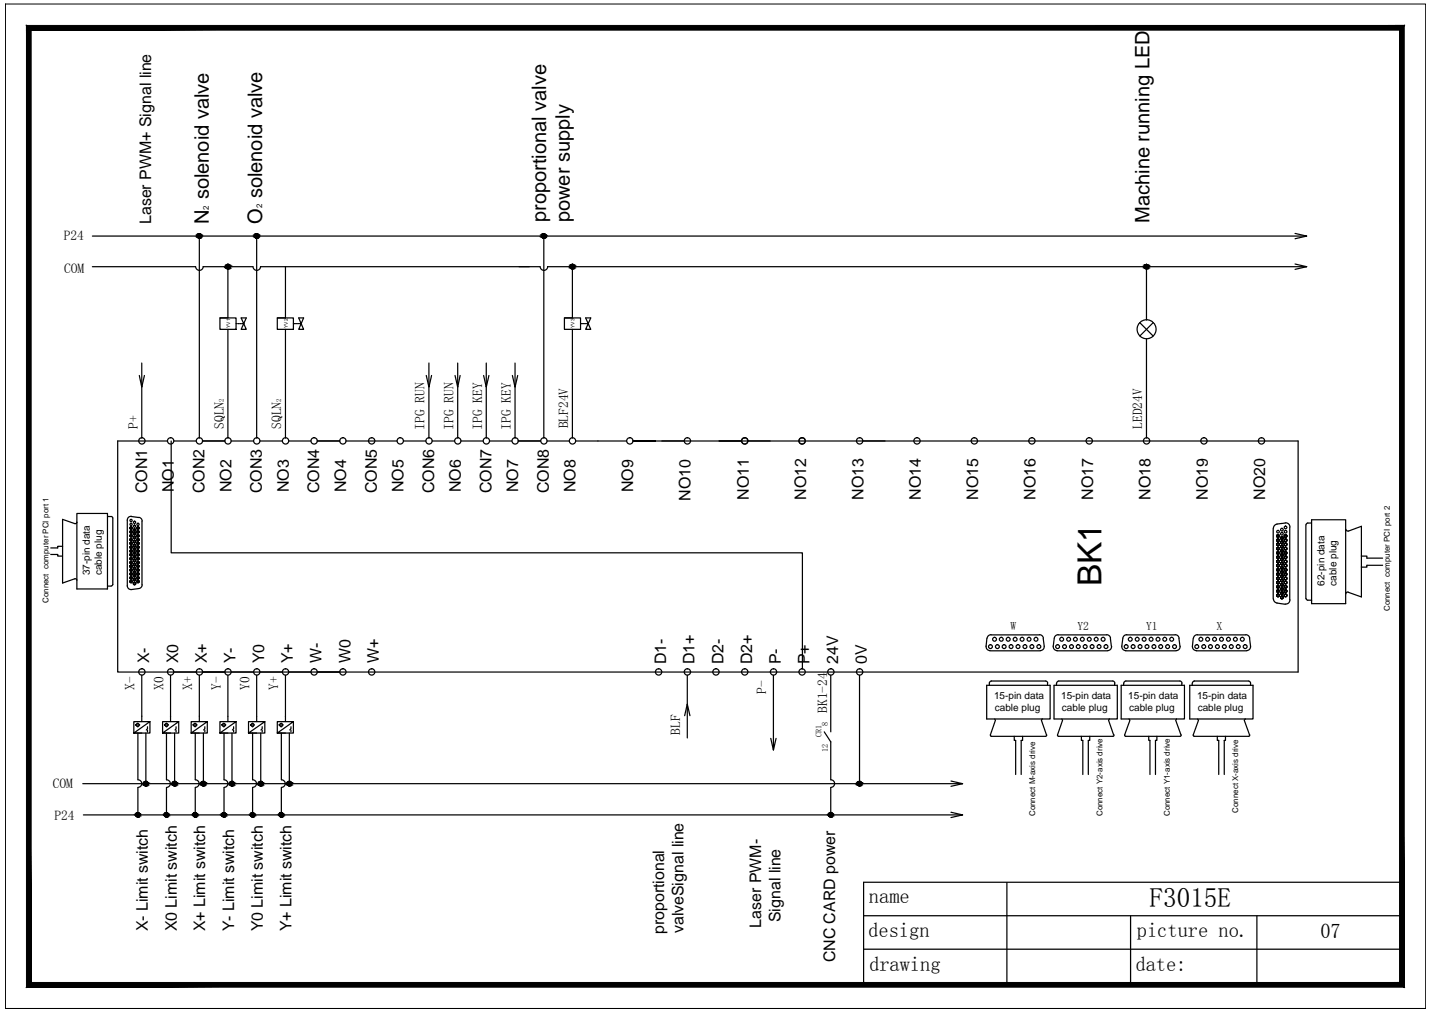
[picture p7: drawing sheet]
<svg xmlns="http://www.w3.org/2000/svg" width="297mm" height="210mm" viewBox="0 0 297 210" stroke-linecap="round" stroke-linejoin="round" font-family="sans-serif">
<!-- layer: 0 -->
<path d="M1 .8h294.7v208.4h-294.7z" fill="none" stroke="#000" stroke-width=".21"/>
<g fill="none" stroke="#000" stroke-width=".25">
<path d="M19.2 55.3h21.3M19.2 49h251.8M40.6 55.3a.78 .78 0 0 0 .8 .8 .78 .78 0 0 0 .7-.8M41.3 49v41.8M42.1 55.3h10.3M47.3 55.3v10.6M52.5 55.3a.78 .78 0 0 0 .8 .8 .78 .78 0 0 0 .7-.8M53.2 49v41.8M54 55.3h58M59.2 55.3v10.6M112 55.3a.78 .78 0 0 0 .8 .8 .78 .78 0 0 0 .8-.8M112.8 49v41.8"/>
<path d="M113.6 55.3h157.4M118.7 55.3v10.6M237.8 55.3v11M268.6 48.4l2.4 .6-2.4 .5M268.6 54.8l2.4 .5-2.4 .6M28.9 77.9l.5 2.4 .6-2.4M29.4 75.3v15.5M47.3 68.3v22.5M59.2 68.3v22.5M88.4 77.9l.6 2.4 .5-2.4M89 75.3v15.5M94.4 77.9l.5 2.4 .5-2.4"/>
<path d="M94.9 75.3v15.5M100.3 77.9l.6 2.4 .5-2.4M100.9 75.3v15.5M106.3 77.9l.5 2.4 .6-2.4M106.8 75.3v15.5M118.7 68.3v22.5M236.4 66.9l2.8 2.8M237.8 70.3v20.5M239.2 66.9l-2.8 2.8M34.7 91.5h-10.3v47.9h244.9v-47.9h-138M35.5 91.5v23.2h130.9v24.1M36.1 91.5h4.6"/>
<path d="M42 91.5h4.6M47.9 91.5h4.7M53.9 91.5h4.6M59.8 91.5h4.7M65.8 91.5h4.7M71.7 91.5h10.7M83.7 91.5h4.6M89.6 91.5h4.7M95.6 91.5h4.6M101.5 91.5h4.7M107.5 91.5h4.6M113.4 91.5h4.7"/>
<path d="M119.4 91.5h10.6M136 91.5h-4.7h4.7M36.1 139.4h4.6M42 139.4h4.6M47.9 139.4h4.7M53.9 139.4h4.6M59.8 139.4h4.7M65.8 139.4h4.7M29.4 140.1v8.5M35.4 140.1v8.5M41.3 140.1v8.5M47.3 140.1v8.5"/>
<path d="M53.2 140.1v8.5M59.2 140.1v8.5M142 148.4l.6-2.4 .5 2.4M142.6 140.1v13M159.9 153.1l.5 2.5M160.4 140.1v15.5l.6-2.5M171 151.8l1.3 2.1v7.8a.78 .78 0 0 1 .8 .8 .78 .78 0 0 1-.8 .8M172.3 140.1v11.7M178.3 140.1v22.4M17.2 162.5h182.5M17.3 169h182.4M28.6 161.7a.78 .78 0 0 1 .8 .8 .78 .78 0 0 1-.8 .8"/>
<path d="M34.6 161.7a.78 .78 0 0 1 .7 .8 .78 .78 0 0 1-.7 .8M40.5 161.7a.78 .78 0 0 1 .8 .8 .78 .78 0 0 1-.8 .8M46.5 161.7a.78 .78 0 0 1 .8 .8 .78 .78 0 0 1-.8 .8M52.4 161.7a.78 .78 0 0 1 .8 .8 .78 .78 0 0 1-.8 .8M58.4 161.7a.78 .78 0 0 1 .8 .8 .78 .78 0 0 1-.8 .8M172.3 163.4v5.6M197.3 162l2.4 .5-2.4 .6M197.3 168.5l2.4 .5-2.4 .6M179.1 189.9h111.2M179.1 196.9h111.2M208.9 183v20.9M234.5 190v13.9"/>
<path d="M260.7 190v13.9M290.3 183h-111.2v20.8"/>
<circle cx="41.4" cy="48.9" r=".49"/>
<circle cx="47.3" cy="55.3" r=".49"/>
<circle cx="53.3" cy="48.9" r=".49"/>
<circle cx="112.8" cy="48.9" r=".49"/>
<circle cx="118.8" cy="55.3" r=".49"/>
<circle cx="237.8" cy="68.3" r="1.97"/>
<circle cx="29.4" cy="91.4" r=".66"/>
<circle cx="35.4" cy="91.4" r=".66"/>
<circle cx="41.4" cy="91.4" r=".66"/>
<circle cx="47.3" cy="91.4" r=".66"/>
<circle cx="53.3" cy="91.4" r=".66"/>
<circle cx="59.2" cy="91.4" r=".66"/>
<circle cx="65.2" cy="91.4" r=".66"/>
<circle cx="71.1" cy="91.4" r=".66"/>
<circle cx="77.1" cy="91.4" r=".66"/>
<circle cx="83" cy="91.4" r=".66"/>
<circle cx="89" cy="91.4" r=".66"/>
<circle cx="95" cy="91.4" r=".66"/>
<circle cx="100.9" cy="91.4" r=".66"/>
<circle cx="106.9" cy="91.4" r=".66"/>
<circle cx="112.8" cy="91.4" r=".66"/>
<circle cx="118.8" cy="91.4" r=".66"/>
<circle cx="130.6" cy="91.4" r=".66"/>
<circle cx="142.6" cy="91.4" r=".66"/>
<circle cx="154.5" cy="91.4" r=".66"/>
<circle cx="166.4" cy="91.4" r=".66"/>
<circle cx="178.3" cy="91.4" r=".66"/>
<circle cx="190.2" cy="91.4" r=".66"/>
<circle cx="202.1" cy="91.4" r=".66"/>
<circle cx="214" cy="91.4" r=".66"/>
<circle cx="225.9" cy="91.4" r=".66"/>
<circle cx="237.8" cy="91.4" r=".66"/>
<circle cx="249.7" cy="91.4" r=".66"/>
<circle cx="261.7" cy="91.4" r=".66"/>
<circle cx="29.4" cy="139.4" r=".66"/>
<circle cx="35.4" cy="139.4" r=".66"/>
<circle cx="41.4" cy="139.4" r=".66"/>
<circle cx="47.3" cy="139.4" r=".66"/>
<circle cx="53.3" cy="139.4" r=".66"/>
<circle cx="59.2" cy="139.4" r=".66"/>
<circle cx="65.2" cy="139.4" r=".66"/>
<circle cx="71.1" cy="139.4" r=".66"/>
<circle cx="77.1" cy="139.4" r=".66"/>
<circle cx="136.6" cy="139.4" r=".66"/>
<circle cx="142.6" cy="139.4" r=".66"/>
<circle cx="148.5" cy="139.4" r=".66"/>
<circle cx="154.5" cy="139.4" r=".66"/>
<circle cx="160.5" cy="139.4" r=".66"/>
<circle cx="166.4" cy="139.4" r=".66"/>
<circle cx="172.3" cy="139.4" r=".66"/>
<circle cx="178.3" cy="139.4" r=".66"/>
<circle cx="30.3" cy="162.5" r=".49"/>
<circle cx="36.2" cy="162.5" r=".49"/>
<circle cx="42.2" cy="162.5" r=".49"/>
<circle cx="48.1" cy="162.5" r=".49"/>
<circle cx="54.1" cy="162.5" r=".49"/>
<circle cx="60" cy="162.5" r=".49"/>
<circle cx="172.3" cy="169" r=".49"/>
<circle cx="178.3" cy="162.5" r=".49"/>
</g>
<g fill="none" stroke="#000" stroke-width=".25">
<path d="M45.6 65.9h3.4v2.4h-3.4zM45.6 65.9h1.7M49 67.1h.2M49.4 67.1h.2M49.8 67.1h.3M50 65.9h1.1l-1.1 2.4h1.1zM50.2 67.1h.4M57.5 65.9h3.4v2.4h-3.4zM57.5 65.9h1.7M60.9 67.1h.3M61.3 67.1h.2M61.7 67.1h.3"/>
<path d="M62 65.9h1l-1 2.4h1zM62.1 67.1h.4M117.1 65.9h3.3v2.4h-3.3zM117.1 65.9h1.6M120.4 67.1h.3M120.8 67.1h.3M121.2 67.1h.3M121.5 65.9h1l-1 2.4h1zM121.7 67.1h.3M10.5 115h1.5v.3h1M13 113.3h-1v.4h-1.5M15.9 106.5h6.4v15.7h-6.4z"/>
<path d="M15.9 108.3l-.1 .3h-.3l-2.5-.9v13.2l2.5-.8h.3l.1 .3M22.3 107.1l.9 .1 .2 .2v13.8M26.4 107.9v13.6M29.4 108.1v13.2M264.1 109.6v14.6M267.5 109.3v15.1M272.1 108.5h-1l-.2 .4v15.2l.2 .3 1 .1M272.1 107.8h7v17.4h-7zM279.2 109.8l.1 .3h.4M279.6 110.2l2.8-1v14.6l-2.8-1M282.4 115.3h1.1v.5h3.3M286.8 117.2h-3.3v.4h-1.1"/>
<path d="M22.3 121.6h.8M23.4 121.2l-.3 .3M205.3 135h10.5M205.6 131.7h10M219.3 135h10.4M219.5 131.7h10M233.5 135h10.5M233.7 131.7h10M248.1 135h10.5M248.4 131.7h10M279.7 122.8l-.4 .1-.1 .3M28.1 150.4l.5-.4 .4 .4-.4 .4z"/>
<path d="M28.3 150.2h.5M28.3 150.6h.5M28.6 152v9.7M29.4 148.6v1.1M30.3 152v10.5M30.6 150.7v.5l-.3 .2M30.6 151.5v.3M31.1 149.7v2.3h-3.3v-2.3h3.3l-3.3 2.3h1.6M34.1 150.4l.4-.4 .5 .4-.5 .4zM34.3 150.2h.4M34.3 150.6h.4M34.5 152v9.7"/>
<path d="M35.4 148.6v1.1M36.2 152v10.5M36.5 150.7v.5l-.2 .2M36.5 151.5v.3M37.1 149.7v2.3h-3.4v-2.3h3.4l-3.4 2.3h1.7M40 150.4l.5-.4 .4 .4-.4 .4zM40.2 150.2h.5M40.2 150.6h.5M40.5 152v9.7M41.3 148.6v1.1M42.2 152v10.5M42.5 150.7v.5l-.3 .2"/>
<path d="M42.5 151.5v.3M43 149.7v2.3h-3.3v-2.3h3.3l-3.3 2.3h1.6M46 150.4l.4-.4 .4 .4-.4 .4zM46.2 150.2h.4M46.2 150.6h.4M46.5 152v9.7M47.3 148.6v1.1M48.1 152v10.5M48.5 150.7v.5l-.3 .2M48.5 151.5v.3M49 149.7v2.3h-3.4v-2.3h3.4l-3.4 2.3h1.7M52 150.4l.4-.4 .4 .4-.4 .4z"/>
<path d="M52.2 150.2h.4M52.2 150.6h.4M52.4 152v9.7M53.2 148.6v1.1M54.1 152v10.5M54.4 150.7v.5l-.3 .2M54.4 151.5v.3M54.9 149.7v2.3h-3.4v-2.3h3.4l-3.4 2.3h1.7M57.9 150.4l.4-.4 .4 .4-.4 .4zM58.1 150.2h.4M58.1 150.6h.4M58.4 152v9.7"/>
<path d="M59.2 148.6v1.1M60 152v10.5M60.4 150.7v.5l-.3 .2M60.4 151.5v.3M60.9 149.7v2.3h-3.4v-2.3h3.4l-3.4 2.3h1.7M205.2 142.1h12.6v7h-1.6M205.2 142.1h-.5v7h11.5M205.2 141.7v.4M206.3 149.1l.2 .3-1.1 3M210.4 152.7v.9h.3v7M212.1 152.7v.9h-.3v7M216.2 149.1l-.2 .3 1.1 3.1-.1 .2h-11.4l-.2-.3"/>
<path d="M217.3 141.7v.4M217.3 141.7l-.2-.4h-.2h-11.2h-.3l-.2 .4M219.1 142.1h12.7v7h-1.7M219.1 142.1h-.5v7h11.5M219.1 141.7v.4M219.6 152.7h11.2M220.2 149.1l.2 .3-1 3 .2 .3M224.3 152.7v.9h.3v7M226 152.7v.9h-.3v7M230.1 149.1l-.2 .3 1.1 3M230.8 141.3h-11.2l-.4 .2v.2M230.8 141.3h.2l.3 .4"/>
<path d="M231.1 152.4l-.2 .3M231.2 141.7v.4M233.1 142.1h12.6v7h-1.7M233.1 142.1h-.5v7h11.4M233.1 141.7v.4M233.5 141.3h11.2h.3l.2 .4M233.6 141.3h-.3l-.2 .4M234.2 149.1l.2 .3-1.1 3 .1 .3h11.5l.1-.3-1.1-3 .1-.3M238.3 152.7v.9h.2v7M240 152.7v.9h-.3v7M245.1 141.7v.4M247.3 142.1h12.6v7h-1.6"/>
<path d="M247.3 142.1h-.5v7h11.5M247.3 141.7v.4M248.4 149.1l.2 .3-1.1 3 .1 .3h11.4M252.5 152.7v.9h.3v7M254.2 152.7v.9h-.3v7M258.3 149.1l-.2 .3 1.1 3M258.9 141.3h-11.1l-.4 .2-.1 .2M259 141.3h.2l.2 .4M259.2 152.4l-.2 .3M259.4 141.7v.4M28.6 163.4v5.6M34.5 163.4v5.6"/>
<path d="M40.5 163.4v5.6M46.5 163.4v5.6M52.4 163.4v5.6M58.4 163.4v5.6"/>
<circle cx="205.5" cy="134.1" r=".4"/>
<circle cx="206.3" cy="132.6" r=".4"/>
<circle cx="206.9" cy="134.1" r=".4"/>
<circle cx="207.7" cy="132.6" r=".4"/>
<circle cx="208.3" cy="134.1" r=".4"/>
<circle cx="209.1" cy="132.6" r=".4"/>
<circle cx="209.7" cy="134.1" r=".4"/>
<circle cx="210.6" cy="132.6" r=".4"/>
<circle cx="211.2" cy="134.1" r=".4"/>
<circle cx="212" cy="132.6" r=".4"/>
<circle cx="212.6" cy="134.1" r=".4"/>
<circle cx="213.5" cy="132.6" r=".4"/>
<circle cx="214" cy="134.1" r=".4"/>
<circle cx="214.9" cy="132.6" r=".4"/>
<circle cx="215.5" cy="134.1" r=".4"/>
<circle cx="219.4" cy="134.1" r=".4"/>
<circle cx="220.2" cy="132.6" r=".4"/>
<circle cx="220.8" cy="134.1" r=".4"/>
<circle cx="221.7" cy="132.6" r=".4"/>
<circle cx="222.3" cy="134.1" r=".4"/>
<circle cx="223.1" cy="132.6" r=".4"/>
<circle cx="223.7" cy="134.1" r=".4"/>
<circle cx="224.5" cy="132.6" r=".4"/>
<circle cx="225.1" cy="134.1" r=".4"/>
<circle cx="225.9" cy="132.6" r=".4"/>
<circle cx="226.5" cy="134.1" r=".4"/>
<circle cx="227.4" cy="132.6" r=".4"/>
<circle cx="228" cy="134.1" r=".4"/>
<circle cx="228.8" cy="132.6" r=".4"/>
<circle cx="229.4" cy="134.1" r=".4"/>
<circle cx="233.6" cy="134.1" r=".4"/>
<circle cx="234.4" cy="132.6" r=".4"/>
<circle cx="235" cy="134.1" r=".4"/>
<circle cx="235.9" cy="132.6" r=".4"/>
<circle cx="236.5" cy="134.1" r=".4"/>
<circle cx="237.3" cy="132.6" r=".4"/>
<circle cx="237.9" cy="134.1" r=".4"/>
<circle cx="238.8" cy="132.6" r=".4"/>
<circle cx="239.4" cy="134.1" r=".4"/>
<circle cx="240.2" cy="132.6" r=".4"/>
<circle cx="240.8" cy="134.1" r=".4"/>
<circle cx="241.6" cy="132.6" r=".4"/>
<circle cx="242.2" cy="134.1" r=".4"/>
<circle cx="243" cy="132.6" r=".4"/>
<circle cx="243.6" cy="134.1" r=".4"/>
<circle cx="248.2" cy="134.1" r=".4"/>
<circle cx="249.1" cy="132.6" r=".4"/>
<circle cx="249.7" cy="134.1" r=".4"/>
<circle cx="250.5" cy="132.6" r=".4"/>
<circle cx="251.1" cy="134.1" r=".4"/>
<circle cx="251.9" cy="132.6" r=".4"/>
<circle cx="252.5" cy="134.1" r=".4"/>
<circle cx="253.4" cy="132.6" r=".4"/>
<circle cx="254" cy="134.1" r=".4"/>
<circle cx="254.8" cy="132.6" r=".4"/>
<circle cx="255.4" cy="134.1" r=".4"/>
<circle cx="256.3" cy="132.6" r=".4"/>
<circle cx="256.8" cy="134.1" r=".4"/>
<circle cx="257.7" cy="132.6" r=".4"/>
<circle cx="258.3" cy="134.1" r=".4"/>
</g>
<!-- layer: TEL_TITLE -->
<path d="M1 .8v208.4h294.7" fill="none" stroke="#000" stroke-width=".25"/>
<path d="M6.5 203.8l-1 1 284.8-1zM5.5 204.8l284.8-1 1 1zM290.3 6.3v197.5l1 1zM290.3 6.3l1-1v199.5zM6.5 6.3h283.8l1-1zM5.5 5.3h285.8l-284.8 1zM5.5 5.3l1 198.5v-197.5zM5.5 5.3l1 198.5-1 1z" fill="#000" stroke="#000" stroke-width=".21"/>
<!-- layer: _TCH_MASK -->
<g fill="none" stroke="#000" stroke-width=".25">
<path d="M27.2 107.1l1.6 .2M27.3 107.1l-.6 .2-.3 .6M28.8 107.3a.78 .78 0 0 1 .7 .8M266.6 108.5l.7 .2 .3 .6M266.6 108.5l-1.7 .2a.87 .87 0 0 0-.8 .9M26.4 121.5l.3 .6 .6 .2M29.5 121.3a.78 .78 0 0 1-.7 .8l-1.6 .2M204.5 134l.2 .7 .7 .2M204.7 132.4l-.2 1.7M205.6 131.6a.83 .83 0 0 0-.8 .8M215.6 131.6a.83 .83 0 0 1 .8 .8M216.4 132.4l.2 1.7"/>
<path d="M216.6 134l-.2 .7-.6 .2M218.5 134l.2 .7 .6 .2M218.7 132.4l-.2 1.7M219.5 131.6a.83 .83 0 0 0-.8 .8M229.5 131.6a.83 .83 0 0 1 .9 .8M230.3 132.4l.2 1.7M230.6 134l-.2 .7-.6 .2M232.7 134l.2 .7 .6 .2M232.9 132.4l-.2 1.7M233.7 131.6a.83 .83 0 0 0-.8 .8M243.8 131.6a.83 .83 0 0 1 .8 .8M244.5 132.4l.3 1.7"/>
<path d="M244.8 134l-.2 .7-.6 .2M247.3 134l.2 .7 .7 .2M247.5 132.4l-.2 1.7M248.4 131.6a.83 .83 0 0 0-.8 .8M258.4 131.6a.83 .83 0 0 1 .8 .8M259.2 132.4l.2 1.7M259.4 134l-.2 .7-.6 .2M264.1 124.2a.87 .87 0 0 0 .8 .9l1.7 .2M267.6 124.4l-.3 .7-.7 .2"/>
<circle cx="27.2" cy="109.5" r=".23"/>
<circle cx="27.2" cy="108" r=".23"/>
<circle cx="27.2" cy="110.3" r=".23"/>
<circle cx="27.2" cy="111.9" r=".23"/>
<circle cx="27.2" cy="116.7" r=".23"/>
<circle cx="27.2" cy="118.2" r=".23"/>
<circle cx="27.2" cy="112.7" r=".23"/>
<circle cx="27.2" cy="114.3" r=".23"/>
<circle cx="27.2" cy="108.8" r=".23"/>
<circle cx="27.2" cy="115.9" r=".23"/>
<circle cx="27.2" cy="117.4" r=".23"/>
<circle cx="27.2" cy="113.5" r=".23"/>
<circle cx="27.2" cy="115.1" r=".23"/>
<circle cx="27.2" cy="119" r=".23"/>
<circle cx="27.2" cy="119.9" r=".23"/>
<circle cx="27.2" cy="111.1" r=".23"/>
<circle cx="27.9" cy="114.7" r=".23"/>
<circle cx="27.9" cy="109.1" r=".23"/>
<circle cx="27.9" cy="109.9" r=".23"/>
<circle cx="27.9" cy="111.5" r=".23"/>
<circle cx="27.9" cy="116.3" r=".23"/>
<circle cx="27.9" cy="117.9" r=".23"/>
<circle cx="27.9" cy="113.1" r=".23"/>
<circle cx="27.9" cy="118.7" r=".23"/>
<circle cx="27.9" cy="108.3" r=".23"/>
<circle cx="27.9" cy="110.7" r=".23"/>
<circle cx="27.9" cy="112.3" r=".23"/>
<circle cx="27.9" cy="119.4" r=".23"/>
<circle cx="27.9" cy="115.5" r=".23"/>
<circle cx="27.9" cy="113.9" r=".23"/>
<circle cx="27.9" cy="117.1" r=".23"/>
<circle cx="28.6" cy="109.5" r=".23"/>
<circle cx="28.6" cy="111.9" r=".23"/>
<circle cx="28.6" cy="112.7" r=".23"/>
<circle cx="28.6" cy="115.1" r=".23"/>
<circle cx="28.6" cy="116.7" r=".23"/>
<circle cx="28.6" cy="117.4" r=".23"/>
<circle cx="28.6" cy="118.2" r=".23"/>
<circle cx="28.6" cy="110.3" r=".23"/>
<circle cx="28.6" cy="113.5" r=".23"/>
<circle cx="28.6" cy="108.8" r=".23"/>
<circle cx="28.6" cy="115.9" r=".23"/>
<circle cx="28.6" cy="119.9" r=".23"/>
<circle cx="28.6" cy="111.1" r=".23"/>
<circle cx="28.6" cy="114.3" r=".23"/>
<circle cx="28.6" cy="119" r=".23"/>
<circle cx="265.1" cy="111.2" r=".28"/>
<circle cx="265.1" cy="112.1" r=".28"/>
<circle cx="265.1" cy="114.7" r=".28"/>
<circle cx="265.1" cy="117.3" r=".28"/>
<circle cx="265.1" cy="119.1" r=".28"/>
<circle cx="265.1" cy="110.3" r=".28"/>
<circle cx="265.1" cy="112.9" r=".28"/>
<circle cx="265.1" cy="113.8" r=".28"/>
<circle cx="265.1" cy="115.6" r=".28"/>
<circle cx="265.1" cy="116.5" r=".28"/>
<circle cx="265.1" cy="118.2" r=".28"/>
<circle cx="265.1" cy="120" r=".28"/>
<circle cx="265.9" cy="109.9" r=".28"/>
<circle cx="265.9" cy="110.7" r=".28"/>
<circle cx="265.9" cy="113.4" r=".28"/>
<circle cx="265.9" cy="115.1" r=".28"/>
<circle cx="265.9" cy="111.6" r=".28"/>
<circle cx="265.9" cy="114.3" r=".28"/>
<circle cx="265.9" cy="116" r=".28"/>
<circle cx="265.9" cy="116.9" r=".28"/>
<circle cx="265.9" cy="117.8" r=".28"/>
<circle cx="265.9" cy="118.7" r=".28"/>
<circle cx="265.9" cy="119.5" r=".28"/>
<circle cx="265.9" cy="112.5" r=".28"/>
<circle cx="266.7" cy="111.2" r=".28"/>
<circle cx="266.7" cy="112.1" r=".28"/>
<circle cx="266.7" cy="117.3" r=".28"/>
<circle cx="266.7" cy="116.5" r=".28"/>
<circle cx="266.7" cy="110.3" r=".28"/>
<circle cx="266.7" cy="109.4" r=".28"/>
<circle cx="266.7" cy="112.9" r=".28"/>
<circle cx="266.7" cy="114.7" r=".28"/>
<circle cx="266.7" cy="115.6" r=".28"/>
<circle cx="266.7" cy="118.2" r=".28"/>
<circle cx="266.7" cy="120" r=".28"/>
<circle cx="266.7" cy="113.8" r=".28"/>
<circle cx="266.7" cy="119.1" r=".28"/>
<circle cx="27.2" cy="120.6" r=".23"/>
<circle cx="27.9" cy="120.2" r=".23"/>
<circle cx="27.9" cy="121" r=".23"/>
<circle cx="28.6" cy="120.6" r=".23"/>
<circle cx="265.1" cy="120.8" r=".28"/>
<circle cx="265.1" cy="121.7" r=".28"/>
<circle cx="265.1" cy="122.6" r=".28"/>
<circle cx="265.1" cy="123.5" r=".28"/>
<circle cx="265.9" cy="120.4" r=".28"/>
<circle cx="265.9" cy="122.2" r=".28"/>
<circle cx="265.9" cy="123" r=".28"/>
<circle cx="265.9" cy="121.3" r=".28"/>
<circle cx="265.9" cy="123.9" r=".28"/>
<circle cx="266.7" cy="123.5" r=".28"/>
<circle cx="266.7" cy="121.7" r=".28"/>
<circle cx="266.7" cy="122.6" r=".28"/>
<circle cx="266.7" cy="120.8" r=".28"/>
</g>
<!-- layer: 0 -->
<g fill="#000" stroke="#000" stroke-width=".21">
<path d="M40.9 48.7l-.1 .3h.5zM40.9 48.7h.4v.3z"/>
<path d="M40.9 48.7h.4l-.2-.2zM41.1 48.5h.2v.2z"/>
<path d="M40.8 49l.1 .2h.4zM40.8 49h.5v.2z"/>
<path d="M41.1 48.5h.2zM41.3 48.5h.3z"/>
<path d="M41.1 49.4h.2zM41.3 49.4h.3z"/>
<path d="M40.9 49.2l.4 .2zM40.9 49.2h.4v.2z"/>
<path d="M41.3 48.5v.2h.5zM41.3 48.5l.5 .2z"/>
<path d="M41.3 48.7v.3h.5zM41.3 48.7h.5v.3z"/>
<path d="M41.3 49v.2h.5zM41.3 49h.5v.2z"/>
<path d="M41.3 49.2v.2h.3zM41.3 49.2h.5l-.2 .2z"/>
<path d="M46.8 55.1v.2h.5zM46.8 55.1h.5v.2z"/>
<path d="M46.8 55.1h.5l-.2-.2zM47.1 54.9h.2v.2z"/>
<path d="M46.8 55.3v.3h.5zM46.8 55.3h.5v.3z"/>
<path d="M47.1 54.9l.2-.1zM47.3 54.8l.2 .1z"/>
<path d="M47.1 55.7l.2 .1zM47.3 55.7h.2z"/>
<path d="M46.8 55.6l.5 .1zM46.8 55.6h.5v.1z"/>
<path d="M47.3 54.9v.2h.4zM47.3 54.9l.4 .2z"/>
<path d="M47.3 55.1v.2h.5zM47.3 55.1h.4l.1 .2z"/>
<path d="M47.3 55.3v.3h.4zM47.3 55.3h.5l-.1 .3z"/>
<path d="M47.3 55.6v.1h.2zM47.3 55.6h.4l-.2 .1z"/>
<path d="M52.8 48.7l-.1 .3h.5zM52.8 48.7h.4v.3z"/>
<path d="M52.8 48.7h.4l-.2-.2zM53 48.5h.2v.2z"/>
<path d="M52.7 49l.1 .2h.4zM52.7 49h.5v.2z"/>
<path d="M53 48.5h.2zM53.2 48.5h.3z"/>
<path d="M53 49.4h.2zM53.2 49.4h.3z"/>
<path d="M52.8 49.2l.4 .2zM52.8 49.2h.4v.2z"/>
<path d="M53.2 48.5v.2h.5zM53.2 48.5l.5 .2z"/>
<path d="M53.2 48.7v.3h.5zM53.2 48.7h.5v.3z"/>
<path d="M53.2 49v.2h.5zM53.2 49h.5v.2z"/>
<path d="M53.2 49.2v.2h.3zM53.2 49.2h.5l-.2 .2z"/>
<path d="M112.3 48.7v.3h.5zM112.3 48.7h.5v.3z"/>
<path d="M112.3 48.7h.5l-.2-.2zM112.6 48.5h.2v.2z"/>
<path d="M112.3 49v.2h.5zM112.3 49h.5v.2z"/>
<path d="M112.6 48.5h.2zM112.8 48.5h.2z"/>
<path d="M112.6 49.4h.2zM112.8 49.4h.2z"/>
<path d="M112.3 49.2l.5 .2zM112.3 49.2h.5v.2z"/>
<path d="M112.8 48.5v.2h.4zM112.8 48.5l.4 .2z"/>
<path d="M112.8 48.7v.3h.5zM112.8 48.7h.4l.1 .3z"/>
<path d="M112.8 49v.2h.4zM112.8 49h.5l-.1 .2z"/>
<path d="M112.8 49.2v.2h.2zM112.8 49.2h.4l-.2 .2z"/>
<path d="M118.3 55.1l-.1 .2h.5zM118.3 55.1h.4v.2z"/>
<path d="M118.3 55.1h.4l-.2-.2zM118.5 54.9h.2v.2z"/>
<path d="M118.2 55.3l.1 .3h.4zM118.2 55.3h.5v.3z"/>
<path d="M118.5 54.9l.2-.1zM118.7 54.8l.3 .1z"/>
<path d="M118.5 55.7l.2 .1zM118.7 55.7h.3z"/>
<path d="M118.3 55.6l.4 .1zM118.3 55.6h.4v.1z"/>
<path d="M118.7 54.9v.2h.5zM118.7 54.9l.5 .2z"/>
<path d="M118.7 55.1v.2h.5zM118.7 55.1h.5v.2z"/>
<path d="M118.7 55.3v.3h.5zM118.7 55.3h.5v.3z"/>
<path d="M118.7 55.6v.1h.3zM118.7 55.6h.5l-.2 .1z"/>
<path d="M237.4 55.1l-.1 .2h.5zM237.4 55.1h.4v.2z"/>
<path d="M237.4 55.1h.4l-.2-.2zM237.6 54.9h.2v.2z"/>
<path d="M237.3 55.3l.1 .3h.4zM237.3 55.3h.5v.3z"/>
<path d="M237.6 54.9l.2-.1zM237.8 54.8l.3 .1z"/>
<path d="M237.6 55.7l.2 .1zM237.8 55.7h.3z"/>
<path d="M237.4 55.6l.4 .1zM237.4 55.6h.4v.1z"/>
<path d="M237.8 54.9v.2h.4zM237.8 54.9l.4 .2z"/>
<path d="M237.8 55.1v.2h.5zM237.8 55.1h.4l.1 .2z"/>
<path d="M237.8 55.3v.3h.4zM237.8 55.3h.5l-.1 .3z"/>
<path d="M237.8 55.6v.1h.3zM237.8 55.6h.4l-.1 .1z"/>
<path d="M28.2 168.8l-.1 .2h.5zM28.2 168.8h.4v.2z"/>
<path d="M28.3 168.6l-.1 .2h.4zM28.3 168.6h.3v.2z"/>
<path d="M28.1 169l.1 .2h.4zM28.1 169h.5v.2z"/>
<path d="M28.3 168.6l.3-.1zM28.6 168.5l.3 .1z"/>
<path d="M28.3 169.4l.3 .1zM28.6 169.4h.3z"/>
<path d="M28.2 169.2l.1 .2h.3zM28.2 169.2h.4v.2z"/>
<path d="M28.6 168.6v.2h.4zM28.6 168.6h.3l.1 .2z"/>
<path d="M28.6 168.8v.2h.5zM28.6 168.8h.4l.1 .2z"/>
<path d="M28.6 169v.2h.4zM28.6 169h.5l-.1 .2z"/>
<path d="M28.6 169.2v.2h.3zM28.6 169.2h.4l-.1 .2z"/>
<path d="M29.8 162.3v.2h.5zM29.8 162.3h.5v.2z"/>
<path d="M30 162.1l-.2 .2h.5zM30 162.1h.3v.2z"/>
<path d="M29.8 162.5v.3h.5zM29.8 162.5h.5v.3z"/>
<path d="M30 162.1h.3zM30.3 162.1h.2z"/>
<path d="M30 163l.3 .1zM30.3 163h.2z"/>
<path d="M29.8 162.8l.5 .2zM29.8 162.8h.5v.2z"/>
<path d="M30.3 162.1v.2h.4zM30.3 162.1l.4 .2z"/>
<path d="M30.3 162.3v.2h.5zM30.3 162.3h.4l.1 .2z"/>
<path d="M30.3 162.5v.3h.4zM30.3 162.5h.5l-.1 .3z"/>
<path d="M30.3 162.8v.2h.2zM30.3 162.8h.4l-.2 .2z"/>
<path d="M34.1 168.8v.2h.4zM34.1 168.8h.4v.2z"/>
<path d="M34.3 168.6l-.2 .2h.4zM34.3 168.6h.2v.2z"/>
<path d="M34.1 169v.2h.4zM34.1 169h.4v.2z"/>
<path d="M34.3 168.6l.2-.1zM34.5 168.5l.3 .1z"/>
<path d="M34.3 169.4l.2 .1zM34.5 169.4h.3z"/>
<path d="M34.1 169.2l.2 .2h.2zM34.1 169.2h.4v.2z"/>
<path d="M34.5 168.6v.2h.5zM34.5 168.6h.3l.2 .2z"/>
<path d="M34.5 168.8v.2h.5zM34.5 168.8h.5v.2z"/>
<path d="M34.5 169v.2h.5zM34.5 169h.5v.2z"/>
<path d="M34.5 169.2v.2h.3zM34.5 169.2h.5l-.2 .2z"/>
<path d="M35.8 162.3l-.1 .2h.5zM35.8 162.3h.4v.2z"/>
<path d="M36 162.1l-.2 .2h.4zM36 162.1h.2v.2z"/>
<path d="M35.7 162.5l.1 .3h.4zM35.7 162.5h.5v.3z"/>
<path d="M36 162.1h.2zM36.2 162.1h.3z"/>
<path d="M36 163l.2 .1zM36.2 163h.3z"/>
<path d="M35.8 162.8l.4 .2zM35.8 162.8h.4v.2z"/>
<path d="M36.2 162.1v.2h.4zM36.2 162.1l.4 .2z"/>
<path d="M36.2 162.3v.2h.5zM36.2 162.3h.4l.1 .2z"/>
<path d="M36.2 162.5v.3h.4zM36.2 162.5h.5l-.1 .3z"/>
<path d="M36.2 162.8v.2h.3zM36.2 162.8h.4l-.1 .2z"/>
<path d="M40.1 168.8l-.1 .2h.5zM40.1 168.8h.4v.2z"/>
<path d="M40.2 168.6l-.1 .2h.4zM40.2 168.6h.3v.2z"/>
<path d="M40 169l.1 .2h.4zM40 169h.5v.2z"/>
<path d="M40.2 168.6l.3-.1zM40.5 168.5l.3 .1z"/>
<path d="M40.2 169.4l.3 .1zM40.5 169.4h.3z"/>
<path d="M40.1 169.2l.1 .2h.3zM40.1 169.2h.4v.2z"/>
<path d="M40.5 168.6v.2h.4zM40.5 168.6h.3l.1 .2z"/>
<path d="M40.5 168.8v.2h.5zM40.5 168.8h.4l.1 .2z"/>
<path d="M40.5 169v.2h.4zM40.5 169h.5l-.1 .2z"/>
<path d="M40.5 169.2v.2h.3zM40.5 169.2h.4l-.1 .2z"/>
<path d="M41.7 162.3v.2h.5zM41.7 162.3h.5v.2z"/>
<path d="M41.7 162.3h.5l-.3-.2zM41.9 162.1h.3v.2z"/>
<path d="M41.7 162.5v.3h.5zM41.7 162.5h.5v.3z"/>
<path d="M41.9 162.1h.3zM42.2 162.1h.2z"/>
<path d="M41.9 163l.3 .1zM42.2 163h.2z"/>
<path d="M41.7 162.8l.5 .2zM41.7 162.8h.5v.2z"/>
<path d="M42.2 162.1v.2h.4zM42.2 162.1l.4 .2z"/>
<path d="M42.2 162.3v.2h.5zM42.2 162.3h.4l.1 .2z"/>
<path d="M42.2 162.5v.3h.4zM42.2 162.5h.5l-.1 .3z"/>
<path d="M42.2 162.8v.2h.2zM42.2 162.8h.4l-.2 .2z"/>
<path d="M46 168.8v.2h.5zM46 168.8h.5v.2z"/>
<path d="M46 168.8h.5l-.3-.2zM46.2 168.6h.3v.2z"/>
<path d="M46 169v.2h.5zM46 169h.5v.2z"/>
<path d="M46.2 168.6l.3-.1zM46.5 168.5l.2 .1z"/>
<path d="M46.2 169.4l.3 .1zM46.5 169.4h.2z"/>
<path d="M46 169.2l.2 .2h.3zM46 169.2h.5v.2z"/>
<path d="M46.5 168.6v.2h.4zM46.5 168.6l.4 .2z"/>
<path d="M46.5 168.8v.2h.4zM46.5 168.8h.4v.2z"/>
<path d="M46.5 169v.2h.4zM46.5 169h.4v.2z"/>
<path d="M46.5 169.2v.2h.2zM46.5 169.2h.4l-.2 .2z"/>
<path d="M47.7 162.3l-.1 .2h.5zM47.7 162.3h.4v.2z"/>
<path d="M47.9 162.1l-.2 .2h.4zM47.9 162.1h.2v.2z"/>
<path d="M47.6 162.5l.1 .3h.4zM47.6 162.5h.5v.3z"/>
<path d="M47.9 162.1h.2zM48.1 162.1h.3z"/>
<path d="M47.9 163l.2 .1zM48.1 163h.3z"/>
<path d="M47.7 162.8l.4 .2zM47.7 162.8h.4v.2z"/>
<path d="M48.1 162.1v.2h.4zM48.1 162.1l.4 .2z"/>
<path d="M48.1 162.3v.2h.5zM48.1 162.3h.4l.1 .2z"/>
<path d="M48.1 162.5v.3h.4zM48.1 162.5h.5l-.1 .3z"/>
<path d="M48.1 162.8v.2h.3zM48.1 162.8h.4l-.1 .2z"/>
<path d="M52 168.8l-.1 .2h.5zM52 168.8h.4v.2z"/>
<path d="M52.1 168.6l-.1 .2h.4zM52.1 168.6h.3v.2z"/>
<path d="M51.9 169l.1 .2h.4zM51.9 169h.5v.2z"/>
<path d="M52.1 168.6l.3-.1zM52.4 168.5l.2 .1z"/>
<path d="M52.1 169.4l.3 .1zM52.4 169.4h.2z"/>
<path d="M52 169.2l.1 .2h.3zM52 169.2h.4v.2z"/>
<path d="M52.4 168.6v.2h.4zM52.4 168.6h.2l.2 .2z"/>
<path d="M52.4 168.8v.2h.5zM52.4 168.8h.4l.1 .2z"/>
<path d="M52.4 169v.2h.4zM52.4 169h.5l-.1 .2z"/>
<path d="M52.4 169.2v.2h.2zM52.4 169.2h.4l-.2 .2z"/>
<path d="M53.7 162.3l-.1 .2h.5zM53.7 162.3h.4v.2z"/>
<path d="M53.8 162.1l-.1 .2h.4zM53.8 162.1h.3v.2z"/>
<path d="M53.6 162.5l.1 .3h.4zM53.6 162.5h.5v.3z"/>
<path d="M53.8 162.1h.3zM54.1 162.1h.2z"/>
<path d="M53.8 163l.3 .1zM54.1 163h.2z"/>
<path d="M53.7 162.8l.4 .2zM53.7 162.8h.4v.2z"/>
<path d="M54.1 162.1v.2h.4zM54.1 162.1l.4 .2z"/>
<path d="M54.1 162.3v.2h.5zM54.1 162.3h.4l.1 .2z"/>
<path d="M54.1 162.5v.3h.4zM54.1 162.5h.5l-.1 .3z"/>
<path d="M54.1 162.8v.2h.2zM54.1 162.8h.4l-.2 .2z"/>
<path d="M57.9 168.8v.2h.5zM57.9 168.8h.5v.2z"/>
<path d="M58.1 168.6l-.2 .2h.5zM58.1 168.6h.3v.2z"/>
<path d="M57.9 169v.2h.5zM57.9 169h.5v.2z"/>
<path d="M58.1 168.6l.3-.1zM58.4 168.5l.2 .1z"/>
<path d="M58.1 169.4l.3 .1zM58.4 169.4h.2z"/>
<path d="M57.9 169.2l.2 .2h.3zM57.9 169.2h.5v.2z"/>
<path d="M58.4 168.6v.2h.4zM58.4 168.6h.2l.2 .2z"/>
<path d="M58.4 168.8v.2h.5zM58.4 168.8h.4l.1 .2z"/>
<path d="M58.4 169v.2h.4zM58.4 169h.5l-.1 .2z"/>
<path d="M58.4 169.2v.2h.2zM58.4 169.2h.4l-.2 .2z"/>
<path d="M59.6 162.3l-.1 .2h.5zM59.6 162.3h.4v.2z"/>
<path d="M59.6 162.3h.4l-.2-.2zM59.8 162.1h.2v.2z"/>
<path d="M59.5 162.5l.1 .3h.4zM59.5 162.5h.5v.3z"/>
<path d="M59.8 162.1h.2zM60 162.1h.3z"/>
<path d="M59.8 163l.2 .1zM60 163h.3z"/>
<path d="M59.6 162.8l.4 .2zM59.6 162.8h.4v.2z"/>
<path d="M60 162.1v.2h.5zM60 162.1l.5 .2z"/>
<path d="M60 162.3v.2h.5zM60 162.3h.5v.2z"/>
<path d="M60 162.5v.3h.5zM60 162.5h.5v.3z"/>
<path d="M60 162.8v.2h.3zM60 162.8h.5l-.2 .2z"/>
<path d="M171.9 168.8l-.1 .2h.5zM171.9 168.8h.4v.2z"/>
<path d="M172.1 168.6l-.2 .2h.4zM172.1 168.6h.2v.2z"/>
<path d="M171.8 169l.1 .2h.4zM171.8 169h.5v.2z"/>
<path d="M172.1 168.6l.2-.1zM172.3 168.5l.3 .1z"/>
<path d="M172.1 169.4l.2 .1zM172.3 169.4h.3z"/>
<path d="M171.9 169.2l.2 .2h.2zM171.9 169.2h.4v.2z"/>
<path d="M172.3 168.6v.2h.4zM172.3 168.6h.3l.1 .2z"/>
<path d="M172.3 168.8v.2h.5zM172.3 168.8h.4l.1 .2z"/>
<path d="M172.3 169v.2h.4zM172.3 169h.5l-.1 .2z"/>
<path d="M172.3 169.2v.2h.3zM172.3 169.2h.4l-.1 .2z"/>
<path d="M177.8 162.3v.2h.5zM177.8 162.3h.5v.2z"/>
<path d="M177.8 162.3h.5l-.3-.2zM178 162.1h.3v.2z"/>
<path d="M177.8 162.5v.3h.5zM177.8 162.5h.5v.3z"/>
<path d="M178 162.1h.3zM178.3 162.1h.2z"/>
<path d="M178 163l.3 .1zM178.3 163h.2z"/>
<path d="M177.8 162.8l.5 .2zM177.8 162.8h.5v.2z"/>
<path d="M178.3 162.1v.2h.4zM178.3 162.1l.4 .2z"/>
<path d="M178.3 162.3v.2h.5zM178.3 162.3h.4l.1 .2z"/>
<path d="M178.3 162.5v.3h.4zM178.3 162.5h.5l-.1 .3z"/>
<path d="M178.3 162.8v.2h.2zM178.3 162.8h.4l-.2 .2z"/>
</g>
<text font-size="6.9" x="228.5" y="121.6" transform="rotate(-90 228.5 121.6)">BK1</text>
<text font-size="5.6" x="238.5" y="188.1">F3015E</text>
<g font-size="4.2">
<text x="180.2" y="187.4">name</text>
<text x="180.1" y="194.4">design</text>
<text x="235.8" y="194.3">picture no.</text>
<text x="273.9" y="194.5">07</text>
<text x="180.3" y="201.3">drawing</text>
<text x="235.5" y="201.3">date:</text>
</g>
<g font-size="4.1">
<text x="43.3" y="46.4" transform="rotate(-90 43.3 46.4)">N solenoid valve</text>
<text x="54.4" y="46.4" transform="rotate(-90 54.4 46.4)">O solenoid valve</text>
<text x="113.3" y="46.1" transform="rotate(-90 113.3 46.1)">proportional valve</text>
<text x="118.2" y="46.1" transform="rotate(-90 118.2 46.1)">power supply</text>
<text x="238.4" y="46.2" transform="rotate(-90 238.4 46.2)">Machine running LED</text>
</g>
<g font-size="3.3">
<text x="31.4" y="46.5" transform="rotate(-90 31.4 46.5)">Laser PWM+ Signal line</text>
<text x="30.5" y="102.3" transform="rotate(-90 30.5 102.3)">CON1</text>
<text x="36.1" y="102.1" transform="rotate(-90 36.1 102.1)">NO1</text>
<text x="42.4" y="102.3" transform="rotate(-90 42.4 102.3)">CON2</text>
<text x="48" y="102.1" transform="rotate(-90 48 102.1)">NO2</text>
<text x="54.3" y="102.3" transform="rotate(-90 54.3 102.3)">CON3</text>
<text x="59.9" y="102.1" transform="rotate(-90 59.9 102.1)">NO3</text>
<text x="66.2" y="102.3" transform="rotate(-90 66.2 102.3)">CON4</text>
<text x="71.8" y="102.1" transform="rotate(-90 71.8 102.1)">NO4</text>
<text x="78.1" y="102.3" transform="rotate(-90 78.1 102.3)">CON5</text>
<text x="83.7" y="102.1" transform="rotate(-90 83.7 102.1)">NO5</text>
<text x="90" y="102.3" transform="rotate(-90 90 102.3)">CON6</text>
<text x="95.6" y="102.1" transform="rotate(-90 95.6 102.1)">NO6</text>
<text x="102" y="102.3" transform="rotate(-90 102 102.3)">CON7</text>
<text x="107.5" y="102.1" transform="rotate(-90 107.5 102.1)">NO7</text>
<text x="113.9" y="102.3" transform="rotate(-90 113.9 102.3)">CON8</text>
<text x="119.4" y="102.1" transform="rotate(-90 119.4 102.1)">NO8</text>
<text x="131.3" y="102.1" transform="rotate(-90 131.3 102.1)">NO9</text>
<text x="143.2" y="103.8" transform="rotate(-90 143.2 103.8)">NO10</text>
<text x="155.3" y="103.7" transform="rotate(-90 155.3 103.7)">NO11</text>
<text x="167.2" y="103.7" transform="rotate(-90 167.2 103.7)">NO12</text>
<text x="179.1" y="103.7" transform="rotate(-90 179.1 103.7)">NO13</text>
<text x="191" y="103.7" transform="rotate(-90 191 103.7)">NO14</text>
<text x="202.9" y="103.7" transform="rotate(-90 202.9 103.7)">NO15</text>
<text x="214.8" y="103.7" transform="rotate(-90 214.8 103.7)">NO16</text>
<text x="226.7" y="103.7" transform="rotate(-90 226.7 103.7)">NO17</text>
<text x="238.7" y="103.7" transform="rotate(-90 238.7 103.7)">NO18</text>
<text x="250.6" y="103.7" transform="rotate(-90 250.6 103.7)">NO19</text>
<text x="262.5" y="103.7" transform="rotate(-90 262.5 103.7)">NO20</text>
<text x="31" y="137.6" transform="rotate(-90 31 137.6)">X-</text>
<text x="36.9" y="137.6" transform="rotate(-90 36.9 137.6)">X0</text>
<text x="42.9" y="137.6" transform="rotate(-90 42.9 137.6)">X+</text>
<text x="48.8" y="137.6" transform="rotate(-90 48.8 137.6)">Y-</text>
<text x="54.8" y="137.6" transform="rotate(-90 54.8 137.6)">Y0</text>
<text x="60.7" y="137.6" transform="rotate(-90 60.7 137.6)">Y+</text>
<text x="66.7" y="137.6" transform="rotate(-90 66.7 137.6)">W-</text>
<text x="72.7" y="137.6" transform="rotate(-90 72.7 137.6)">W0</text>
<text x="78.6" y="137.6" transform="rotate(-90 78.6 137.6)">W+</text>
<text x="138.2" y="137.8" transform="rotate(-90 138.2 137.8)">D1-</text>
<text x="144.1" y="137.8" transform="rotate(-90 144.1 137.8)">D1+</text>
<text x="150.1" y="137.8" transform="rotate(-90 150.1 137.8)">D2-</text>
<text x="156" y="137.8" transform="rotate(-90 156 137.8)">D2+</text>
<text x="162" y="137.8" transform="rotate(-90 162 137.8)">P-</text>
<text x="167.9" y="137.8" transform="rotate(-90 167.9 137.8)">P+</text>
<text x="173.9" y="137.7" transform="rotate(-90 173.9 137.7)">24V</text>
<text x="179.8" y="137.7" transform="rotate(-90 179.8 137.7)">0V</text>
<text x="161.9" y="191.3" transform="rotate(-90 161.9 191.3)">Signal line</text>
<text x="30.7" y="193.2" transform="rotate(-90 30.7 193.2)">X- Limit switch</text>
<text x="36.6" y="193.2" transform="rotate(-90 36.6 193.2)">X0 Limit switch</text>
<text x="42.6" y="193.2" transform="rotate(-90 42.6 193.2)">X+ Limit switch</text>
<text x="48.5" y="193.2" transform="rotate(-90 48.5 193.2)">Y- Limit switch</text>
<text x="54.5" y="193.2" transform="rotate(-90 54.5 193.2)">Y0 Limit switch</text>
<text x="60.4" y="193.2" transform="rotate(-90 60.4 193.2)">Y+ Limit switch</text>
<text x="137.8" y="193.7" transform="rotate(-90 137.8 193.7)">proportional</text>
<text x="141.8" y="193.6" transform="rotate(-90 141.8 193.6)">valveSignal line</text>
<text x="157.9" y="192.4" transform="rotate(-90 157.9 192.4)">Laser PWM-</text>
<text x="173.3" y="199.6" transform="rotate(-90 173.3 199.6)">CNC CARD power</text>
</g>
<g font-size="2.8">
<text x="13.2" y="49.9">P24</text>
<text x="13.3" y="56.5">COM</text>
<text x="28.6" y="88.9" transform="rotate(-90 28.6 88.9)">P+</text>
<text x="46.4" y="88.9" transform="rotate(-90 46.4 88.9)">SQLN</text>
<text x="58.3" y="88.9" transform="rotate(-90 58.3 88.9)">SQLN</text>
<text x="88.1" y="89.1" transform="rotate(-90 88.1 89.1)">IPG RUN</text>
<text x="94.1" y="89.1" transform="rotate(-90 94.1 89.1)">IPG RUN</text>
<text x="100" y="89.1" transform="rotate(-90 100 89.1)">IPG KEY</text>
<text x="105.9" y="89.1" transform="rotate(-90 105.9 89.1)">IPG KEY</text>
<text x="117.9" y="88.8" transform="rotate(-90 117.9 88.8)">BLF24V</text>
<text x="236.9" y="88.9" transform="rotate(-90 236.9 88.9)">LED24V</text>
<text x="27.9" y="143.1" transform="rotate(-90 27.9 143.1)">X-</text>
<text x="33.9" y="143.1" transform="rotate(-90 33.9 143.1)">X0</text>
<text x="39.9" y="143.1" transform="rotate(-90 39.9 143.1)">X+</text>
<text x="45.8" y="143.1" transform="rotate(-90 45.8 143.1)">Y-</text>
<text x="51.8" y="143.1" transform="rotate(-90 51.8 143.1)">Y0</text>
<text x="57.7" y="143.1" transform="rotate(-90 57.7 143.1)">Y+</text>
<text x="158.9" y="144" transform="rotate(-90 158.9 144)">P-</text>
<text x="171.6" y="147.9" transform="rotate(-90 171.6 147.9)">BK1-24</text>
<text x="141.1" y="152.4" transform="rotate(-90 141.1 152.4)">BLF</text>
<text x="11" y="163.5">COM</text>
<text x="11.3" y="170.2">P24</text>
</g>
<g font-size="2.4">
<text x="209.6" y="130.7">W</text>
<text x="223.5" y="130.7">Y2</text>
<text x="237.7" y="130.7">Y1</text>
<text x="252.3" y="130.7">X</text>
</g>
<g font-size="2.1">
<text x="18.7" y="119.3" transform="rotate(-90 18.7 119.3)">37-pin data</text>
<text x="21.1" y="119.3" transform="rotate(-90 21.1 119.3)">cable plug</text>
<text x="274.8" y="121.5" transform="rotate(-90 274.8 121.5)">62-pin data</text>
<text x="277.2" y="121.5" transform="rotate(-90 277.2 121.5)">cable plug</text>
<text x="206.2" y="144.9">15-pin data</text>
<text x="206.4" y="147.4">cable plug</text>
<text x="220.1" y="144.9">15-pin data</text>
<text x="220.3" y="147.4">cable plug</text>
<text x="234" y="144.9">15-pin data</text>
<text x="234.2" y="147.4">cable plug</text>
<text x="248.3" y="144.9">15-pin data</text>
<text x="248.4" y="147.4">cable plug</text>
</g>
<g font-size="1.7">
<text x="43.3" y="43.5" transform="rotate(-90 43.3 43.5)">2</text>
<text x="54.4" y="43.2" transform="rotate(-90 54.4 43.2)">2</text>
<text x="10.1" y="125.1" transform="rotate(-90 10.1 125.1)">Connect computer PCI port 1</text>
<text x="288.3" y="126.8" transform="rotate(-90 288.3 126.8)">Connect computer PCI port 2</text>
<text x="170.4" y="152.9" transform="rotate(-90 170.4 152.9)">CR1</text>
<text x="171.7" y="156" transform="rotate(-90 171.7 156)">12</text>
<text x="171.7" y="150.5" transform="rotate(-90 171.7 150.5)">8</text>
<text x="214.7" y="169.3" transform="rotate(-90 214.7 169.3)">Connect M-axis drive</text>
<text x="228.7" y="169.3" transform="rotate(-90 228.7 169.3)">Connect Y2-axis drive</text>
<text x="242.6" y="169.3" transform="rotate(-90 242.6 169.3)">Connect Y1-axis drive</text>
<text x="256.9" y="168.6" transform="rotate(-90 256.9 168.6)">Connect X-axis drive</text>
</g>
<g font-size="1.4">
<text x="46.4" y="83.3" transform="rotate(-90 46.4 83.3)">2</text>
<text x="58.3" y="83.3" transform="rotate(-90 58.3 83.3)">2</text>
</g>
<g font-size="1">
<text x="47.7" y="68" transform="rotate(-90 47.7 68)">YV1</text>
<text x="59.7" y="68" transform="rotate(-90 59.7 68)">YV2</text>
<text x="119.2" y="68" transform="rotate(-90 119.2 68)">YV3</text>
</g>
</svg>
